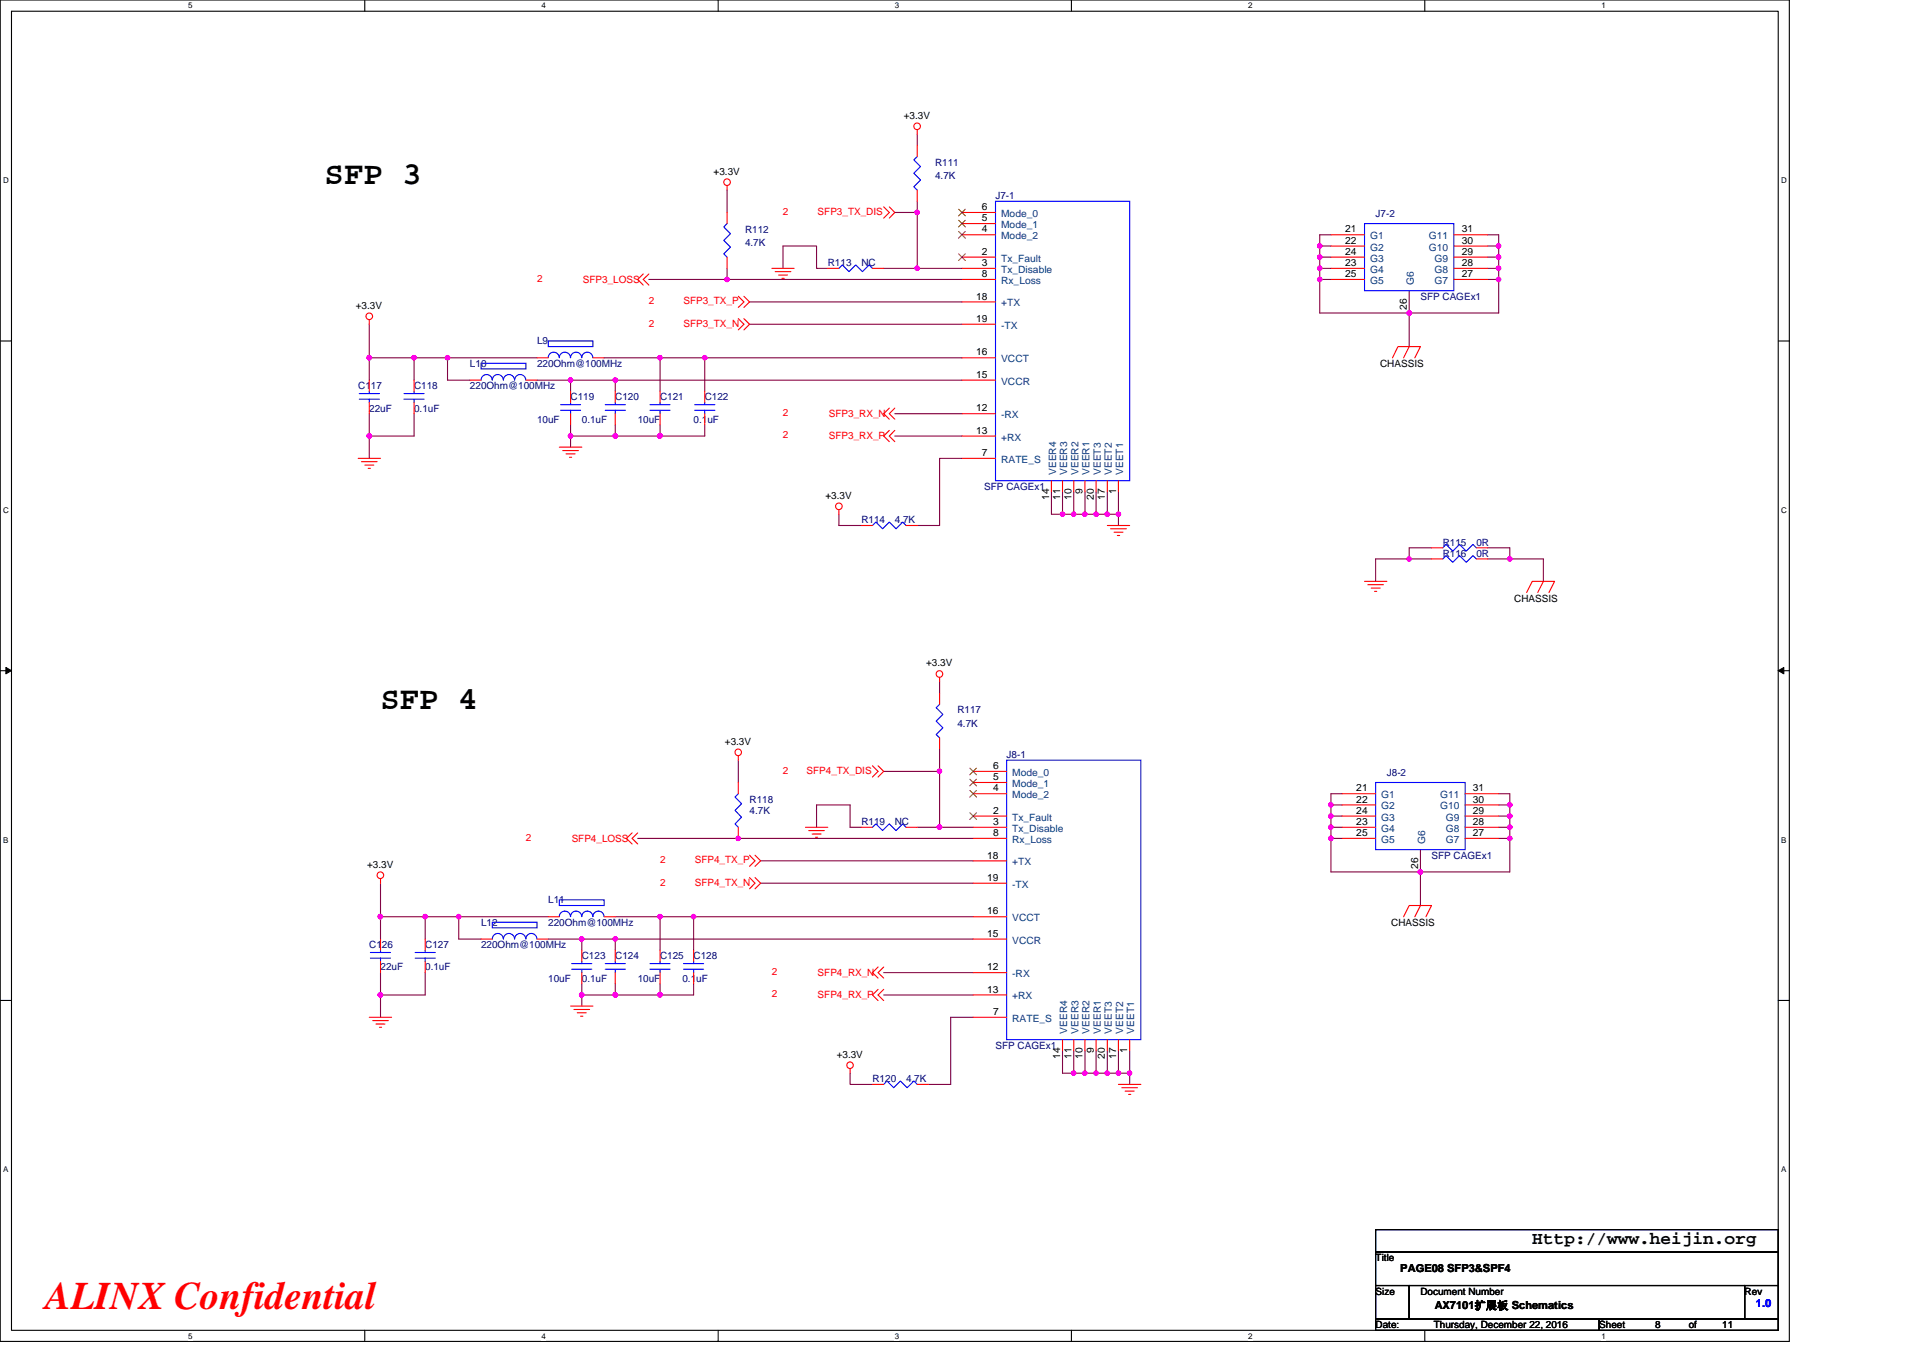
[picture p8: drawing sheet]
<svg xmlns="http://www.w3.org/2000/svg" width="297mm" height="210mm" viewBox="0 0 297 210" stroke-linecap="round" stroke-linejoin="round" font-family="sans-serif">
<path d="M0 0h276.4v207.3h-276.4zM1.8 1.7h272.9v203.8h-272.9z" fill="none" stroke="#000" stroke-width=".17"/>
<g fill="#fff">
<path d="M29.1 .2h.6v1.4h-.6z"/>
<path d="M29.1 205.7h.6v1.4h-.6z"/>
</g>
<path d="M56.3 0v1.7M56.3 205.5v1.8" fill="none" stroke="#000" stroke-width=".17"/>
<g fill="#fff">
<path d="M83.6 .2h.7v1.4h-.7z"/>
<path d="M83.6 205.7h.7v1.4h-.7z"/>
</g>
<path d="M110.9 0v1.7M110.9 205.5v1.8" fill="none" stroke="#000" stroke-width=".17"/>
<g fill="#fff">
<path d="M138.2 .2h.7v1.4h-.7z"/>
<path d="M138.2 205.7h.7v1.4h-.7z"/>
</g>
<path d="M165.5 0v1.7M165.5 205.5v1.8" fill="none" stroke="#000" stroke-width=".17"/>
<g fill="#fff">
<path d="M192.8 .2h.6v1.4h-.6z"/>
<path d="M192.8 205.7h.6v1.4h-.6z"/>
</g>
<path d="M220.1 0v1.7M220.1 205.5v1.8" fill="none" stroke="#000" stroke-width=".17"/>
<g fill="#fff">
<path d="M247.4 .2h.6v1.4h-.6z"/>
<path d="M247.4 205.7h.6v1.4h-.6z"/>
<path d="M.5 27.2h.8v1.4h-.8z"/>
<path d="M275.1 27.2h.9v1.4h-.9z"/>
<path d="M.5 78.1h.8v1.4h-.8z"/>
<path d="M275.1 78.1h.9v1.4h-.9z"/>
</g>
<path d="M0 52.7h1.8M274.7 52.7h1.7" fill="none" stroke="#000" stroke-width=".17"/>
<g fill="#fff">
<path d="M.5 129.1h.8v1.4h-.8z"/>
<path d="M275.1 129.1h.8v1.4h-.8z"/>
</g>
<path d="M0 103.6h1.8M274.7 103.6h1.7" fill="none" stroke="#000" stroke-width=".17"/>
<path d="M.9 103.1l.9 .5-.9 .5zM274.7 103.6l.8-.5v1z" fill="#000" stroke="#000" stroke-width=".15"/>
<g fill="#fff">
<path d="M.5 180h.8v1.4h-.8z"/>
<path d="M275.1 180h.8v1.4h-.8z"/>
</g>
<path d="M0 154.6h1.8M274.7 154.6h1.7M212.5 190h62.2v3.5h-62.2zM212.5 193.5h62.2v5.1h-62.2zM212.5 198.6h5.2v5.2h-5.2zM217.7 198.6h51.8v5.2h-51.8zM269.5 198.6h5.2v5.2h-5.2zM212.5 203.8h34.5v1.7h-34.5zM247 203.8h27.7v1.7h-27.7z" fill="none" stroke="#000" stroke-width=".17"/>
<g fill="none" stroke="#800040" stroke-width=".17">
<path d="M112.3 29.4v3.4M138.2 32.8h3.5M141.7 32.8v8.7M141.7 20.7v1.8M141.7 31.1v1.7M203.9 39.7h1.7M203.9 38h1.7M203.9 38v1.7M203.9 39.7v1.8M205.6 36.3h-1.7v1.7M229.8 39.7h1.7M229.8 36.3h1.7v1.7"/>
<path d="M229.8 38h1.7M231.5 38v1.7M231.5 39.7v1.8M57 55.3v3.4M57 50.1v5.2M57 55.3h7v3.4M64 55.3h5.1v3.4h3.5M69.1 55.3h13.8M82.9 58.7h5.2v1.8M88.1 58.7h6.9v1.8M93.3 55.3h8.7v5.2M95 58.7h53.6"/>
<path d="M100.2 43.2h12.1M102 55.3h6.9v5.2M108.9 55.3h39.7M112.3 43.2h36.3M112.3 41.5v1.7M115.8 50.1h32.8M115.8 46.7h32.8M120.9 41.5v-3.5h5.2v3.5h1.8M136.5 41.5h5.2M141.7 41.5h6.9M203.9 43.2h1.7M203.9 41.5h1.7"/>
<path d="M203.9 41.5v1.7M203.9 43.2v5.2h13.8M217.7 44.9v3.5M217.7 48.4v5.2M229.8 41.5h1.7M229.8 43.2h1.7M231.5 41.5v1.7M231.5 43.2v5.2h-13.8M57 67.4v3.4M57 63.9v3.5M64 63.9v3.5h-7M88.1 67.4v1.7"/>
<path d="M88.1 67.4h6.9M88.1 65.6v1.8M95 67.4h7M95 65.6v1.8M102 65.6v1.8M108.9 65.6v1.8h-6.9M129.6 79.5v1.7h3.5M138.2 67.4h10.4M138.2 63.9h10.4M148.6 70.8h-3.5v10.4h-3.4M162.4 76v3.5h1.7M164.1 76v3.5"/>
<path d="M164.1 79.5h1.8M165.9 76v3.5M165.9 79.5h1.7M167.6 79.5h1.7M167.6 76v3.5M169.3 76v3.5M169.3 79.5h1.7M171 79.5h1.8M171 76v3.5M172.8 79.5v1.7M172.8 76v3.5M217.7 86.4h3.4"/>
<path d="M217.7 86.4h-5.2v3.4M221.1 84.6h-3.4v1.8M229.8 84.6h3.4v1.8M229.8 86.4h3.4M233.2 86.4h5.2v3.4M114 117.5v3.4M136.5 119.2h8.6M145.1 119.2v8.6M145.1 105.4v1.7M145.1 115.7v3.5M58.8 136.5v5.1M98.5 129.5h51.8"/>
<path d="M117.5 136.5h32.8M117.5 133h32.8M126.1 127.8v-3.4h5.2v3.4h1.8M141.7 127.8h3.4M145.1 127.8h5.2M205.6 127.8h1.7M205.6 129.5h1.7M205.6 124.4h1.7M205.6 126.1h1.7M205.6 127.8v1.7M205.6 129.5v5.2h13.8M205.6 126.1v1.7"/>
<path d="M205.6 124.4v1.7M207.3 122.6h-1.7v1.8M219.4 131.3v3.4M219.4 134.7v5.2M231.5 127.8h1.7M231.5 122.6h1.7v1.8M231.5 124.4h1.7M231.5 129.5h1.7M231.5 126.1h1.7M233.2 124.4v1.7M233.2 126.1v1.7M233.2 127.8v6.9h-13.8"/>
<path d="M58.8 141.6v3.5M58.8 153.7v3.5M58.8 150.3v3.4M58.8 141.6h6.9M65.7 150.3v3.4h-6.9M65.7 141.6h5.2v3.5h3.4M65.7 141.6v3.5M70.9 141.6h13.8M84.7 145.1h5.2M89.9 145.1h5.1M89.9 153.7h5.1M89.9 145.1v1.7"/>
<path d="M89.9 152v1.7M89.9 153.7v1.7M95 141.6h7M95 153.7h7M95 145.1h55.3M95 145.1v1.7M95 152v1.7M102 141.6v5.2M102 152v1.7M102 141.6h5.1M107.1 141.6h43.2M107.1 141.6v5.2"/>
<path d="M107.1 152v1.7h-5.1M136.5 150.3h13.8M136.5 153.7h13.8M150.3 157.2h-3.4v10.4h-3.5M131.3 165.8v1.8h3.5M164.1 162.4v3.4h1.8M165.9 162.4v3.4M165.9 165.8h1.7M167.6 162.4v3.4M167.6 165.8h1.7M169.3 162.4v3.4M169.3 165.8h1.7"/>
<path d="M171 162.4v3.4M171 165.8h1.8M172.8 165.8h1.7M172.8 162.4v3.4M174.5 165.8v1.8M174.5 162.4v3.4"/>
</g>
<g fill="#f0f" stroke="#f0f" stroke-width=".17">
<circle cx="231.5" cy="39.7" r=".34"/>
<circle cx="231.5" cy="38" r=".34"/>
<circle cx="231.5" cy="41.4" r=".34"/>
<circle cx="231.5" cy="43.2" r=".34"/>
<circle cx="217.7" cy="48.4" r=".34"/>
<circle cx="203.9" cy="41.4" r=".34"/>
<circle cx="172.8" cy="79.4" r=".33"/>
<circle cx="171" cy="79.4" r=".33"/>
<circle cx="165.8" cy="79.4" r=".33"/>
<circle cx="167.6" cy="79.4" r=".33"/>
<circle cx="169.3" cy="79.4" r=".33"/>
<circle cx="164.1" cy="79.4" r=".33"/>
<circle cx="108.9" cy="55.3" r=".34"/>
<circle cx="95" cy="58.7" r=".34"/>
<circle cx="69.1" cy="55.3" r=".34"/>
<circle cx="57" cy="55.3" r=".34"/>
<circle cx="63.9" cy="55.3" r=".34"/>
<circle cx="57" cy="67.3" r=".34"/>
<circle cx="88.1" cy="58.7" r=".34"/>
<circle cx="101.9" cy="55.3" r=".34"/>
<circle cx="88.1" cy="67.3" r=".34"/>
<circle cx="101.9" cy="67.3" r=".34"/>
<circle cx="95" cy="67.3" r=".34"/>
<circle cx="233.2" cy="126.1" r=".34"/>
<circle cx="233.2" cy="127.8" r=".34"/>
<circle cx="233.2" cy="124.4" r=".34"/>
<circle cx="233.2" cy="129.5" r=".34"/>
<circle cx="219.4" cy="134.7" r=".34"/>
<circle cx="205.6" cy="127.8" r=".34"/>
<circle cx="174.5" cy="165.8" r=".33"/>
<circle cx="172.8" cy="165.8" r=".33"/>
<circle cx="171" cy="165.8" r=".33"/>
<circle cx="169.3" cy="165.8" r=".33"/>
<circle cx="167.6" cy="165.8" r=".33"/>
<circle cx="165.8" cy="165.8" r=".33"/>
<circle cx="95" cy="145.1" r=".34"/>
<circle cx="107.1" cy="141.6" r=".34"/>
<circle cx="70.8" cy="141.6" r=".34"/>
<circle cx="58.8" cy="141.6" r=".34"/>
<circle cx="65.7" cy="141.6" r=".34"/>
<circle cx="58.8" cy="153.7" r=".34"/>
<circle cx="89.8" cy="145.1" r=".34"/>
<circle cx="101.9" cy="141.6" r=".34"/>
<circle cx="89.8" cy="153.7" r=".34"/>
<circle cx="101.9" cy="153.7" r=".34"/>
<circle cx="95" cy="153.7" r=".34"/>
<circle cx="205.6" cy="129.5" r=".34"/>
<circle cx="205.6" cy="126.1" r=".34"/>
<circle cx="205.6" cy="124.4" r=".34"/>
<circle cx="217.7" cy="86.4" r=".34"/>
<circle cx="233.2" cy="86.4" r=".34"/>
<circle cx="112.3" cy="43.2" r=".34"/>
<circle cx="141.7" cy="32.8" r=".34"/>
<circle cx="114" cy="129.5" r=".34"/>
<circle cx="145.1" cy="127.8" r=".34"/>
<circle cx="145.1" cy="119.2" r=".34"/>
<circle cx="141.7" cy="41.4" r=".34"/>
<circle cx="203.9" cy="43.2" r=".34"/>
<circle cx="203.9" cy="38" r=".34"/>
<circle cx="203.9" cy="39.7" r=".34"/>
</g>
<g fill="none" stroke="#f00" stroke-width=".17">
<path d="M112.3 28.7v.7M112.3 39.7v1.8M112.3 32.8v1.7M136.5 32l.9 .8-.9 .9M137.4 32l.8 .8-.8 .9M141.7 20v.7M141.7 29.4v1.7M141.7 22.5v1.7M148.6 32.8h5.2M148.6 34.5h5.2M148.6 36.3h5.2M148.6 39.7h5.2"/>
<path d="M205.6 36.3h5.2M205.6 38h5.2M205.6 39.7h5.2M224.6 38h5.2M224.6 39.7h5.2M224.6 36.3h5.2M57 49.4v.7M57 58.7v1.8M64 58.7v1.8M72.6 58.7h1.7M81.2 58.7h1.7M82.9 55.3h1.8"/>
<path d="M91.6 55.3h1.7M99.4 42.3l-.9 .9 .9 .8M100.2 42.3l-.8 .9 .8 .8M114 45.8l.9 .9-.9 .8M114 49.2l.9 .9-.9 .9M114.9 45.8l.9 .9-.9 .8M114.9 49.2l.9 .9-.9 .9M119.2 41.5h3.5M119.7 42h2.5M120.3 42.5h1.3M120.8 43h.3M127.9 41.5h1.7"/>
<path d="M134.8 41.5h1.7M148.6 43.2h5.2M148.6 41.5h5.2M148.6 58.7h5.2M148.6 55.3h5.2M148.6 46.7h5.2M148.6 50.1h5.2M205.6 41.5h5.2M205.6 43.2h5.2M215.1 55.3l.8-1.7h3.5l-.9 1.7M217.7 53.6l-.9 1.7M217.7 44.9h.1"/>
<path d="M224.6 41.5h5.2M224.6 43.2h5.2M55.3 70.8h3.5M55.8 71.3h2.4M56.4 71.9h1.3M56.9 72.4h.3M57 62.2v1.7M64 62.2v1.7M86.4 69.1h3.5M86.9 69.6h2.4M87.4 70.1h1.4M88 70.7h.3"/>
<path d="M88.1 60.5v1.7M88.1 63.9v1.7M95 60.5v1.7M95 63.9v1.7M102 60.5v1.7M102 63.9v1.7M108.9 60.5v1.7M108.9 63.9v1.7M129.6 78.8v.7M137.4 63.1l-.9 .8 .9 .9M137.4 66.5l-.9 .9 .9 .8M138.2 63.1l-.8 .8 .8 .9"/>
<path d="M138.2 66.5l-.8 .9 .8 .8M148.6 63.9h5.2M148.6 67.4h5.2M148.6 70.8h5.2M162.4 74.3v1.7M164.1 74.3v1.7M165.9 74.3v1.7M167.6 74.3v1.7M169.3 74.3v1.7M171 74.3v1.7M172.8 74.3v1.7M133.1 81.2h1.7"/>
<path d="M140 81.2h1.7M171 81.2h3.5M171.6 81.7h2.4M172.1 82.2h1.4M172.6 82.7h.3M210.8 89.8h3.4M211.3 90.3h2.4M211.8 90.9h1.4M212.3 91.4h.4M221.1 86.4h1.8M221.1 84.6h1.8M228 86.4h1.8"/>
<path d="M228 84.6h1.8M235.8 91.5l.9-1.7h3.4l-.8 1.7M238.4 89.8l-.9 1.7M114 116.8v.7M134.8 118.3l.8 .9-.8 .9M135.6 118.3l.9 .9-.9 .9M145.1 104.7v.7M145.1 114v1.7M145.1 107.1v1.7M150.3 119.2h5.2M58.8 135.8v.7M97.6 128.7l-.8 .8 .8 .9"/>
<path d="M98.5 128.7l-.9 .8 .9 .9M114 127.8v1.7M114 120.9v1.7M115.8 135.6l.8 .9-.8 .8M115.8 132.1l.8 .9-.8 .9M116.6 135.6l.9 .9-.9 .8M116.6 132.1l.9 .9-.9 .9M124.4 127.8h3.5M124.9 128.3h2.4M125.5 128.9h1.3M126 129.4h.3M133.1 127.8h1.7"/>
<path d="M140 127.8h1.7M150.3 129.5h5.2M150.3 120.9h5.2M150.3 122.6h5.2M150.3 127.8h5.2M150.3 126.1h5.2M150.3 133h5.2M150.3 136.5h5.2M207.3 122.6h5.2M207.3 127.8h5.2M207.3 124.4h5.2M207.3 126.1h5.2"/>
<path d="M207.3 129.5h5.2M219.4 139.9l-.9 1.7M219.4 131.3h.1M226.3 127.8h5.2M226.3 124.4h5.2M226.3 126.1h5.2M226.3 122.6h5.2M226.3 129.5h5.2M57 157.2h3.5M57.6 157.7h2.4M58.1 158.2h1.4M58.6 158.7h.3"/>
<path d="M58.8 145.1v1.7M58.8 148.5v1.8M65.7 145.1v1.7M65.7 148.5v1.8M74.3 145.1h1.7M82.9 145.1h1.8M84.7 141.6h1.7M88.1 155.4h3.5M88.6 156h2.5M89.2 156.5h1.3M89.7 157h.3M89.9 146.8v1.7"/>
<path d="M89.9 150.3v1.7M93.3 141.6h1.7M95 146.8v1.7M95 150.3v1.7M102 146.8v1.7M102 150.3v1.7M107.1 146.8v1.7M107.1 150.3v1.7M135.6 149.4l-.8 .9 .8 .8M135.6 152.9l-.8 .8 .8 .9M136.5 149.4l-.9 .9 .9 .8M136.5 152.9l-.9 .8 .9 .9"/>
<path d="M150.3 150.3h5.2M150.3 153.7h5.2M150.3 145.1h5.2M150.3 141.6h5.2M150.3 157.2h5.2M216.8 141.6l.9-1.7h3.4l-.8 1.7M131.3 165.1v.7M134.8 167.6h1.7M141.7 167.6h1.7M164.1 160.6v1.8M165.9 160.6v1.8M167.6 160.6v1.8"/>
<path d="M169.3 160.6v1.8M171 160.6v1.8M172.8 167.6h3.4M172.8 160.6v1.8M173.3 168.1h2.4M173.8 168.6h1.4M174.3 169.1h.4M174.5 160.6v1.8"/>
<circle cx="141.7" cy="19.5" r=".51"/>
<circle cx="112.3" cy="28.1" r=".51"/>
<circle cx="57" cy="48.9" r=".51"/>
<circle cx="129.6" cy="78.2" r=".51"/>
<circle cx="114" cy="116.2" r=".51"/>
<circle cx="145.1" cy="104.1" r=".51"/>
<circle cx="58.8" cy="135.2" r=".51"/>
<circle cx="131.3" cy="164.6" r=".51"/>
</g>
<g fill="none" stroke="#00f" stroke-width=".17">
<path d="M112.3 34.5l-.5 .6 1 1-1 1 1 1.1-1 1 .5 .5M141.7 24.2l-.5 .5 1 1-1 1.1 1 1-1 1.1 .5 .5M153.8 31.1h20.7v43.2h-20.7zM210.8 34.5h13.8v10.4h-13.8zM74.3 56.1h6.9v.9h-6.9zM77.7 58.7a.86 .86 0 0 0-.8-.8 .86 .86 0 0 0-.9 .8 .86 .86 0 0 0-.8-.8 .86 .86 0 0 0-.9 .8M79.5 58.7a.86 .86 0 0 0-.9-.8 .86 .86 0 0 0-.8 .8M81.2 58.7a.86 .86 0 0 0-.8-.8 .86 .86 0 0 0-.9 .8M84.7 52.7h6.9v.9h-6.9zM91.6 55.3a.86 .86 0 0 0-.9-.9 .86 .86 0 0 0-.9 .9 .87 .87 0 0 0-.8-.9 .87 .87 0 0 0-.9 .9 .87 .87 0 0 0-.9-.9 .87 .87 0 0 0-.8 .9 .85 .85 0 0 0-.9-.9 .85 .85 0 0 0-.8 .9M129.6 41.5l.5-.6 1 1.1 1.1-1.1 1 1.1 1.1-1.1 .5 .6M55.5 61.7h3.1"/>
<path d="M55.5 60.8h3.1M57 60.5v.3M57 61.7v.5M62.4 61.7h3.1M62.4 60.8h3.1M64 60.5v.3M64 61.7v.5M86.6 63.4h3.1M86.6 62.5h3.1M88.1 62.2v.3M88.1 63.4v.5M93.5 63.4h3.1"/>
<path d="M93.5 62.5h3.1M95 62.2v.3M95 63.4v.5M100.4 63.4h3.1M100.4 62.5h3.1M102 62.2v.3M102 63.4v.5M107.3 63.4h3.1M107.3 62.5h3.1M108.9 62.2v.3M108.9 63.4v.5M134.8 81.2l.5-.5 1 1 1.1-1 1 1 1-1 .6 .5"/>
<path d="M222.9 86.4l.5-.5 1 1 1-1 1.1 1 1-1 .5 .5M222.9 84.6l.5-.5 1 1.1 1-1.1 1.1 1.1 1-1.1 .5 .5M145.1 108.8l-.5 .5 1 1.1-1 1 1 1.1-1 1 .5 .5M155.5 117.5h20.7v43.1h-20.7zM86.4 139h6.9v.9h-6.9zM114 122.6l-.5 .5 1.1 1.1-1.1 1 1.1 1.1-1.1 1 .5 .5M134.8 127.8l.5-.5 1 1 1.1-1 1 1 1-1 .6 .5M212.5 120.9h13.8v10.4h-13.8zM57.2 148h3.1M57.2 147.2h3.1M58.8 146.8v.4M58.8 148v.5"/>
<path d="M64.1 148h3.1M64.1 147.2h3.1M65.7 146.8v.4M65.7 148v.5M76 142.5h6.9v.9h-6.9zM77.7 145.1a.85 .85 0 0 0-.8-.9 .85 .85 0 0 0-.9 .9M79.5 145.1a.86 .86 0 0 0-.9-.9 .86 .86 0 0 0-.8 .9M81.2 145.1a.86 .86 0 0 0-.8-.9 .86 .86 0 0 0-.9 .9M82.9 145.1a.85 .85 0 0 0-.8-.9 .85 .85 0 0 0-.9 .9M88.3 149.8h3.1M88.3 148.9h3.1M89.9 148.5v.4"/>
<path d="M89.9 149.8v.5M91.6 141.6a.86 .86 0 0 0-.9-.8 .86 .86 0 0 0-.9 .8 .87 .87 0 0 0-.8-.8 .87 .87 0 0 0-.9 .8 .86 .86 0 0 0-.8-.8 .86 .86 0 0 0-.9 .8M93.3 141.6a.86 .86 0 0 0-.9-.8 .86 .86 0 0 0-.8 .8M93.5 149.8h3.1M93.5 148.9h3.1M95 148.5v.4M95 149.8v.5M100.4 149.8h3.1M100.4 148.9h3.1M102 148.5v.4M102 149.8v.5M105.6 149.8h3.1"/>
<path d="M105.6 148.9h3.1M107.1 148.5v.4M107.1 149.8v.5M136.5 167.6l.5-.6 1 1.1 1.1-1.1 1 1.1 1.1-1.1 .5 .6"/>
</g>
<g fill="none" stroke="#804000" stroke-width=".15">
<path d="M148.1 32.3l1 1.1M148.1 34l1 1.1M148.1 35.8l1 1M148.1 39.2l1 1.1M149.1 32.3l-1 1.1M149.1 34l-1 1.1M149.1 35.8l-1 1M149.1 39.2l-1 1.1M149.8 118.7l1.1 1M150.8 118.7l-1 1M149.8 120.4l1.1 1M149.8 122.1l1.1 1.1"/>
<path d="M149.8 125.6l1.1 1M150.8 120.4l-1 1M150.8 122.1l-1 1.1M150.8 125.6l-1 1"/>
</g>
<text font-size="6" fill="#f00" x="7" y="202.3">ALINX Confidential</text>
<g font-size="5">
<text x="50.1" y="28.4">SFP 3</text>
<text x="58.8" y="109.6">SFP 4</text>
</g>
<text font-size="2.8" x="236.7" y="192.3">Http://www.heijin.org</text>
<g font-size="1.7">
<text x="216.3" y="196.6">PAGE08 SFP3&amp;SPF4</text>
<text x="221.7" y="202.3">AX7101扩展板 Schematics</text>
</g>
<text font-size="1.7" fill="#00f" x="271.2" y="202">1.0</text>
<g font-size="1.5">
<text x="139.6" y="18.3">+3.3V</text>
<text x="110.2" y="27">+3.3V</text>
<text x="151.7" y="32.5">6</text>
<text x="151.7" y="34.2">5</text>
<text x="151.7" y="35.9">4</text>
<text x="207.8" y="35.9">21</text>
<text x="225.8" y="35.9">31</text>
<text x="151.7" y="41.1">3</text>
<text x="151.7" y="39.4">2</text>
<text x="207.8" y="41.1">23</text>
<text x="207.8" y="37.7">22</text>
<text x="207.8" y="39.4">24</text>
<text x="225.8" y="41.1">28</text>
<text x="225.8" y="39.4">29</text>
<text x="225.8" y="37.7">30</text>
<text x="55" y="47.7">+3.3V</text>
<text x="150.8" y="46.3">18</text>
<text x="151.7" y="42.8">8</text>
<text x="207.8" y="42.8">25</text>
<text x="217.3" y="47.9" transform="rotate(-90 217.3 47.9)">26</text>
<text x="225.8" y="42.8">27</text>
<text x="150.8" y="49.7">19</text>
<text x="150.8" y="58.4">15</text>
<text x="150.8" y="54.9">16</text>
<text x="213.2" y="56.7">CHASSIS</text>
<text x="150.8" y="63.6">12</text>
<text x="150.8" y="67">13</text>
<text x="151.7" y="70.5">7</text>
<text x="127.5" y="77">+3.3V</text>
<text x="162" y="77.3" transform="rotate(-90 162 77.3)">14</text>
<text x="163.8" y="77.3" transform="rotate(-90 163.8 77.3)">11</text>
<text x="165.5" y="77.3" transform="rotate(-90 165.5 77.3)">10</text>
<text x="167.2" y="76.4" transform="rotate(-90 167.2 76.4)">9</text>
<text x="168.9" y="77.3" transform="rotate(-90 168.9 77.3)">20</text>
<text x="170.7" y="77.3" transform="rotate(-90 170.7 77.3)">17</text>
<text x="172.4" y="76.4" transform="rotate(-90 172.4 76.4)">1</text>
<text x="233.9" y="92.9">CHASSIS</text>
<text x="143.1" y="103">+3.3V</text>
<text x="112" y="115.1">+3.3V</text>
<text x="153.4" y="118.8">6</text>
<text x="153.4" y="120.5">5</text>
<text x="153.4" y="122.3">4</text>
<text x="153.4" y="125.7">2</text>
<text x="209.5" y="122.3">21</text>
<text x="209.5" y="124">22</text>
<text x="209.5" y="125.7">24</text>
<text x="227.5" y="125.7">29</text>
<text x="227.5" y="124">30</text>
<text x="227.5" y="122.3">31</text>
<text x="153.4" y="129.2">8</text>
<text x="153.4" y="127.5">3</text>
<text x="209.5" y="127.5">23</text>
<text x="209.5" y="129.2">25</text>
<text x="227.5" y="127.5">28</text>
<text x="227.5" y="129.2">27</text>
<text x="56.7" y="134">+3.3V</text>
<text x="152.5" y="132.7">18</text>
<text x="152.5" y="136.1">19</text>
<text x="219.1" y="134.3" transform="rotate(-90 219.1 134.3)">26</text>
<text x="152.5" y="141.3">16</text>
<text x="214.9" y="143">CHASSIS</text>
<text x="152.5" y="149.9">12</text>
<text x="152.5" y="144.7">15</text>
<text x="152.5" y="153.4">13</text>
<text x="153.4" y="156.8">7</text>
<text x="129.2" y="163.4">+3.3V</text>
<text x="163.8" y="163.6" transform="rotate(-90 163.8 163.6)">14</text>
<text x="165.5" y="163.6" transform="rotate(-90 165.5 163.6)">11</text>
<text x="167.2" y="163.6" transform="rotate(-90 167.2 163.6)">10</text>
<text x="168.9" y="162.7" transform="rotate(-90 168.9 162.7)">9</text>
<text x="170.7" y="163.6" transform="rotate(-90 170.7 163.6)">20</text>
<text x="172.4" y="163.6" transform="rotate(-90 172.4 163.6)">17</text>
<text x="174.1" y="162.7" transform="rotate(-90 174.1 162.7)">1</text>
<text x="212.5" y="194.9">Title</text>
<text x="212.5" y="200">Size</text>
<text x="219.4" y="200">Document Number</text>
<text x="269.5" y="200">Rev</text>
<text x="212.5" y="205.2">Date:</text>
<text x="221.5" y="205.2">Thursday, December 22, 2016</text>
<text x="247" y="205.2">Sheet</text>
<text x="255.7" y="205.2">8</text>
<text x="260.9" y="205.2">of</text>
<text x="266" y="205.2">11</text>
</g>
<g font-size="1.5" fill="#000080">
<text x="144.4" y="25.6">R111</text>
<text x="144.4" y="27.7">4.7K</text>
<text x="115.1" y="35.9">R112</text>
<text x="153.8" y="30.8">J7-1</text>
<text x="212.5" y="33.5">J7-2</text>
<text x="115.1" y="38">4.7K</text>
<text x="127.9" y="41.1">R113</text>
<text x="133" y="41.1">NC</text>
<text x="219.4" y="46.3">SFP CAGEx1</text>
<text x="82.9" y="53.2">L9</text>
<text x="72.6" y="56.7">L10</text>
<text x="82.9" y="56.7">220Ohm@100MHz</text>
<text x="55.3" y="60.1">C117</text>
<text x="57" y="63.6">22uF</text>
<text x="64" y="60.1">C118</text>
<text x="64" y="63.6">0.1uF</text>
<text x="72.6" y="60.1">220Ohm@100MHz</text>
<text x="82.9" y="65.3">10uF</text>
<text x="88.1" y="61.8">C119</text>
<text x="89.9" y="65.3">0.1uF</text>
<text x="95" y="61.8">C120</text>
<text x="98.5" y="65.3">10uF</text>
<text x="102" y="61.8">C121</text>
<text x="107.1" y="65.3">0.1uF</text>
<text x="108.9" y="61.8">C122</text>
<text x="152" y="75.7">SFP CAGEx1</text>
<text x="133.1" y="80.9">R114</text>
<text x="138.2" y="80.9">4.7K</text>
<text x="222.9" y="86">R116</text>
<text x="222.9" y="84.3">R115</text>
<text x="228" y="86">0R</text>
<text x="228" y="84.3">0R</text>
<text x="147.9" y="110.2">R117</text>
<text x="147.9" y="112.3">4.7K</text>
<text x="155.5" y="117.1">J8-1</text>
<text x="214.2" y="119.9">J8-2</text>
<text x="115.8" y="124">R118</text>
<text x="115.8" y="125.8">4.7K</text>
<text x="133.1" y="127.5">R119</text>
<text x="138.2" y="127.5">NC</text>
<text x="221.1" y="132.7">SFP CAGEx1</text>
<text x="74.3" y="143">L12</text>
<text x="84.7" y="139.6">L11</text>
<text x="84.7" y="143">220Ohm@100MHz</text>
<text x="57" y="146.5">C126</text>
<text x="58.8" y="149.9">22uF</text>
<text x="65.7" y="146.5">C127</text>
<text x="65.7" y="149.9">0.1uF</text>
<text x="74.3" y="146.5">220Ohm@100MHz</text>
<text x="89.9" y="148.2">C123</text>
<text x="95" y="148.2">C124</text>
<text x="102" y="148.2">C125</text>
<text x="107.1" y="148.2">C128</text>
<text x="84.7" y="151.7">10uF</text>
<text x="89.9" y="151.7">0.1uF</text>
<text x="98.5" y="151.7">10uF</text>
<text x="105.4" y="151.7">0.1uF</text>
<text x="134.8" y="167.2">R120</text>
<text x="139.9" y="167.2">4.7K</text>
<text x="153.8" y="162">SFP CAGEx1</text>
</g>
<g font-size="1.5" fill="#f00">
<text x="120.9" y="33.2">2</text>
<text x="126.3" y="33.2">SFP3_TX_DIS</text>
<text x="82.9" y="43.5">2</text>
<text x="90" y="43.7">SFP3_LOSS</text>
<text x="100.2" y="47">2</text>
<text x="105.6" y="47">SFP3_TX_P</text>
<text x="100.2" y="50.5">2</text>
<text x="105.6" y="50.5">SFP3_TX_N</text>
<text x="120.9" y="64.3">2</text>
<text x="128" y="64.5">SFP3_RX_N</text>
<text x="120.9" y="67.7">2</text>
<text x="128" y="67.9">SFP3_RX_P</text>
<text x="120.9" y="119.5">2</text>
<text x="124.6" y="119.5">SFP4_TX_DIS</text>
<text x="81.2" y="129.9">2</text>
<text x="88.3" y="130.1">SFP4_LOSS</text>
<text x="102" y="136.8">2</text>
<text x="102" y="133.4">2</text>
<text x="107.3" y="136.8">SFP4_TX_N</text>
<text x="107.3" y="133.4">SFP4_TX_P</text>
<text x="119.2" y="150.6">2</text>
<text x="119.2" y="154.1">2</text>
<text x="126.3" y="150.8">SFP4_RX_N</text>
<text x="126.3" y="154.3">SFP4_RX_P</text>
</g>
<g font-size="1.5" fill="#004080">
<text x="154.6" y="33.5">Mode_0</text>
<text x="154.6" y="35.2">Mode_1</text>
<text x="154.6" y="37">Mode_2</text>
<text x="154.6" y="40.4">Tx_Fault</text>
<text x="211.6" y="37">G1</text>
<text x="211.6" y="38.7">G2</text>
<text x="211.6" y="40.4">G3</text>
<text x="220.7" y="38.7">G10</text>
<text x="220.7" y="37">G11</text>
<text x="221.6" y="40.4">G9</text>
<text x="154.6" y="43.9">Rx_Loss</text>
<text x="154.6" y="42.2">Tx_Disable</text>
<text x="154.6" y="47.3">+TX</text>
<text x="211.6" y="42.2">G4</text>
<text x="211.6" y="43.9">G5</text>
<text x="218.4" y="44" transform="rotate(-90 218.4 44)">G6</text>
<text x="221.6" y="42.2">G8</text>
<text x="221.6" y="43.9">G7</text>
<text x="154.6" y="50.8">-TX</text>
<text x="154.6" y="59.4">VCCR</text>
<text x="154.6" y="56">VCCT</text>
<text x="154.6" y="64.6">-RX</text>
<text x="154.6" y="68.1">+RX</text>
<text x="154.6" y="71.5">RATE_S</text>
<text x="163.1" y="73.4" transform="rotate(-90 163.1 73.4)">VEER4</text>
<text x="164.8" y="73.4" transform="rotate(-90 164.8 73.4)">VEER3</text>
<text x="166.6" y="73.4" transform="rotate(-90 166.6 73.4)">VEER2</text>
<text x="168.3" y="73.4" transform="rotate(-90 168.3 73.4)">VEER1</text>
<text x="170" y="73.4" transform="rotate(-90 170 73.4)">VEET3</text>
<text x="171.8" y="73.4" transform="rotate(-90 171.8 73.4)">VEET2</text>
<text x="173.5" y="73.4" transform="rotate(-90 173.5 73.4)">VEET1</text>
<text x="156.4" y="119.9">Mode_0</text>
<text x="156.4" y="121.6">Mode_1</text>
<text x="156.4" y="123.3">Mode_2</text>
<text x="213.4" y="123.3">G1</text>
<text x="213.4" y="125.1">G2</text>
<text x="222.4" y="125.1">G10</text>
<text x="222.4" y="123.3">G11</text>
<text x="156.4" y="130.2">Rx_Loss</text>
<text x="156.4" y="128.5">Tx_Disable</text>
<text x="156.4" y="126.8">Tx_Fault</text>
<text x="213.4" y="128.5">G4</text>
<text x="213.4" y="126.8">G3</text>
<text x="213.4" y="130.2">G5</text>
<text x="220.1" y="130.4" transform="rotate(-90 220.1 130.4)">G6</text>
<text x="223.3" y="128.5">G8</text>
<text x="223.3" y="126.8">G9</text>
<text x="223.3" y="130.2">G7</text>
<text x="156.4" y="133.7">+TX</text>
<text x="156.4" y="137.2">-TX</text>
<text x="156.4" y="142.3">VCCT</text>
<text x="156.4" y="145.8">VCCR</text>
<text x="156.4" y="151">-RX</text>
<text x="156.4" y="154.4">+RX</text>
<text x="156.4" y="157.9">RATE_S</text>
<text x="164.8" y="159.8" transform="rotate(-90 164.8 159.8)">VEER4</text>
<text x="166.6" y="159.8" transform="rotate(-90 166.6 159.8)">VEER3</text>
<text x="168.3" y="159.8" transform="rotate(-90 168.3 159.8)">VEER2</text>
<text x="170" y="159.8" transform="rotate(-90 170 159.8)">VEER1</text>
<text x="171.8" y="159.8" transform="rotate(-90 171.8 159.8)">VEET3</text>
<text x="173.5" y="159.8" transform="rotate(-90 173.5 159.8)">VEET2</text>
<text x="175.2" y="159.8" transform="rotate(-90 175.2 159.8)">VEET1</text>
</g>
<g font-size="1.2">
<text x="29.1" y="1.3">5</text>
<text x="83.6" y="1.3">4</text>
<text x="138.2" y="1.3">3</text>
<text x="192.8" y="1.3">2</text>
<text x="247.4" y="1.3">1</text>
<text x=".5" y="28.3">D</text>
<text x="275.1" y="28.3">D</text>
<text x=".5" y="79.2">C</text>
<text x="275.1" y="79.2">C</text>
<text x=".5" y="130.2">B</text>
<text x="275.1" y="130.2">B</text>
<text x=".5" y="181.1">A</text>
<text x="275.1" y="181.1">A</text>
<text x="29.1" y="206.8">5</text>
<text x="83.6" y="206.8">4</text>
<text x="138.2" y="206.8">3</text>
<text x="192.8" y="206.8">2</text>
<text x="247.4" y="206.8">1</text>
</g>
</svg>
